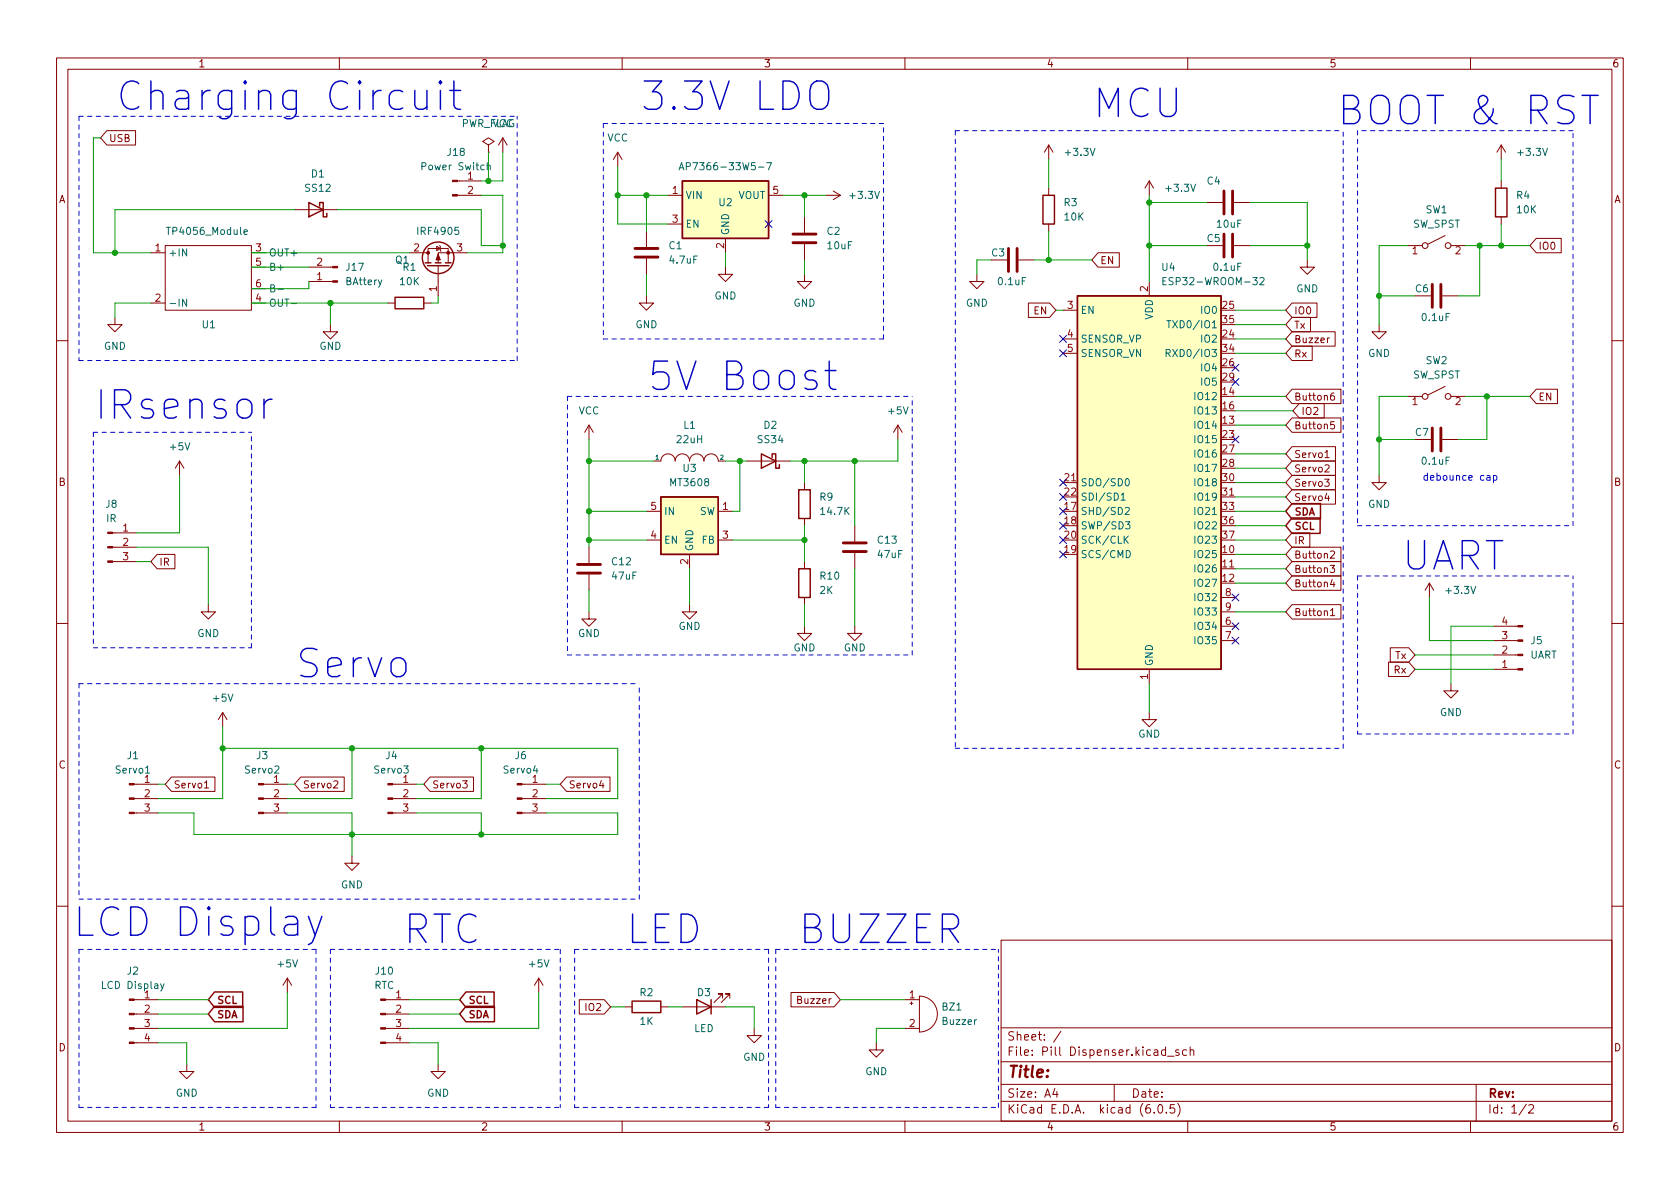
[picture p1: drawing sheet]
<svg xmlns="http://www.w3.org/2000/svg" width="297mm" height="210mm" viewBox="0 0 297 210" stroke-linecap="round" stroke-linejoin="round" font-family="sans-serif">
<g fill="none" stroke="#840000" stroke-width=".18">
<path d="M10 10.2h277v190.1h-277zM12 12.2h273v186.1h-273zM60 10.2v2M110 10.2v2M160 10.2v2M210 10.2v2M260 10.2v2M18.9 23.1h5.1v2.5h-5.1l-1.1-1.2zM52.1 37.1h7.6M80.9 34.5h4.2M80.9 32h4.2M86.4 25.6l1-.6-1-.6-1.1 .6 1.1 .6v1.3"/>
<path d="M86.4 26.9h.1M88.9 24.4l-.8 1.2M88.9 24.4v2.5M88.9 24.4l.8 1.2M109.2 26.9l-.7 1.3M109.2 26.9v2.6M109.2 26.9l.8 1.3M118.1 34.5h2.5M118.1 39.6h2.5M135.9 34.5h2.5M142.2 38.3v2.8M146 34.5h2.6"/>
<path d="M147.3 33.8l1.3 .7M148.6 34.5l-1.3 .8M185.4 25.6l-.7 1.3M185.4 25.6v2.6M185.4 33.3v1.2M185.4 39.6v1.3M185.4 25.6l.8 1.3M203.2 32l-.8 1.3M203.2 32v2.5M203.2 32l.8 1.3M213.4 35.8h2.8M218.2 35.8h2.8"/>
<path d="M265.4 25.6v2.6M265.4 32v1.3M265.4 38.3v1.3M265.4 25.6l-.7 1.3M265.4 25.6l.8 1.3M20.3 56.1v1.3h1.3l-1.3 1.3-1.3-1.3h1.3M26.7 44.7h2.5M26.7 53.6h2.5M29.2 43.4h15.2v11.5h-15.2zM44.4 44.7h2.6M44.4 53.6h2.6M44.4 47.2h2.6"/>
<path d="M44.4 51h2.6M54.6 47.2h4.2M54.6 49.8h4.2M58.4 57.4v1.3h1.3l-1.3 1.2-1.3-1.2h1.3M68.6 53.6h1.2M72.4 44.7h3.3M74.9 53.6h1.3M75.7 46.5v-2.6h3.5v2.6M77.2 43.6l.7 .3-.7 .4zM77.5 47v5.3M77.7 43.4l.2 .2v.7l.1 .1M82.5 44.7h-5v1.8"/>
<path d="M114.3 52.3v1.3h1.3l-1.3 1.3-1.3-1.3h1.3M114.3 40.9v2.8M114.3 45.7v2.8M128.3 47.2v1.3h1.2l-1.2 1.3-1.3-1.3h1.3M128.3 42.2v2.5M142.2 48.5v1.3h1.3l-1.3 1.2-1.2-1.2h1.2M142.2 43.2v2.8M172.7 48.5v1.3h1.3l-1.3 1.2-1.3-1.2h1.3M180.1 46h2.8M181.8 53.6h3.8l1.1 1.3-1.1 1.2h-3.8zM188 54.9h2.5M188 59.9h2.5"/>
<path d="M194.2 44.7h3.7v2.5h-3.7l-1.2-1.2zM203.2 49.8v2.5M218.2 43.4h2.8M228.4 58.7h7.7v2.5h-7.7l-1.1-1.3zM228.4 53.6h4.5v2.5h-4.5l-1.1-1.2zM228.4 56.1h3.3v2.6h-3.3l-1.1-1.3zM231.1 46v1.2h1.3l-1.3 1.3-1.2-1.3h1.2M235.1 59.8l-.4 .2M243.8 57.4v1.3h1.3l-1.3 1.2-1.2-1.2h1.2M248.9 43.4h2.6M255 52.3h2.8M255.5 41.7l-3 1.5"/>
<path d="M256.5 43.4h2.6M271.6 42.2h4.4v2.5h-4.4l-1.1-1.3zM10 60.2h2M104.1 75.2l-.7 1.2M104.1 75.2v2.5M104.1 75.2l.8 1.2M158.7 75.2l-.7 1.2M158.7 75.2v2.5M158.7 75.2l.8 1.2M188 62.5h2.5M228.4 68.8h8.7v2.6h-8.7l-1.1-1.3zM228.4 73.9h8.7v2.5h-8.7l-1.1-1.2z"/>
<path d="M228.4 79h7.7v2.5h-7.7l-1.1-1.2zM228.4 61.2h3.6v2.5h-3.6l-1.1-1.2zM229.7 71.4h4.4v2.5h-4.4l-1.1-1.3zM235.9 69.5l-.4 .1a.86 .86 0 0 0 0 1.2l.4-.2 .1-.4-.3-.2h-.2l-.3 .2M235.9 74.6h-.6l-.1 .6 .2-.1h.5l.1 .2-.1 .4-.2 .1-.5-.1M248.9 70.1h2.6M255 77.7h2.8M255.5 68.3l-3 1.5M256.5 70.1h2.6M271.6 68.8h3.8v2.6h-3.8l-1.1-1.3zM285 60.2h2M19.9 99.3h4.2"/>
<path d="M19.9 96.8h4.2M19.9 94.2h4.2M27.8 98h3.1v2.6h-3.1l-1.1-1.3zM31.7 81.5l-.7 1.3M31.7 81.5v2.6M31.7 81.5l.8 1.3M104.1 96.8v2.8M114.3 90.4h2.5M114.3 95.5h2.5M115.6 81.5h1.2a1.27 1.27 0 0 1 1.3-1.2 1.27 1.27 0 0 1 1.3 1.2 1.27 1.27 0 0 1 1.2-1.2 1.27 1.27 0 0 1 1.3 1.2 1.27 1.27 0 0 1 1.3-1.2 1.27 1.27 0 0 1 1.3 1.2 1.27 1.27 0 0 1 1.2-1.2 1.27 1.27 0 0 1 1.3 1.2h1.3M121.9 98v2.6M127 90.4h2.5"/>
<path d="M127 95.5h2.5M132.1 81.5h7.6M142.2 85.3v1.3M142.2 91.7v1.3M142.2 99.3v1.3M151.1 93v2.8M151.1 97.8v2.8M188 85.3h2.5M215.9 87.9h2.5M228.4 99.3h8.7v2.5h-8.7l-1.1-1.2zM228.4 96.8h8.7v2.5h-8.7l-1.1-1.3zM228.4 94.2h3.2v2.6h-3.2l-1.1-1.3z"/>
<path d="M228.4 86.6h7.7v2.5h-7.7l-1.1-1.2zM228.4 84.1h7.7v2.5h-7.7l-1.1-1.3zM228.4 81.5h7.7v2.6h-7.7l-1.1-1.3zM234.2 84.7h.8l-.4 .5 .3 .1v.6l-.1 .1-.6-.1M234.3 82.3l.5-.1 .2 .4-.8 .9h.8M234.3 80l.3-.3v1.2M234.3 80.9h.7M234.6 87.2l-.3 .9h.8M235.2 100h.8l-.5 .5 .4 .1v.5l-.2 .1-.5-.1M235.2 97.6l.5-.2 .3 .4-.8 .9h.8M243.8 84.1v1.2h1.3l-1.3 1.3-1.2-1.3h1.2M10 110.2h2"/>
<path d="M36.8 106.9v1.3h1.3l-1.3 1.3-1.2-1.3h1.2M104.1 108.2v1.3h1.3l-1.3 1.2-1.2-1.2h1.2M104.1 101.6v2.8M121.9 106.9v1.3h1.3l-1.3 1.3-1.3-1.3h1.3M142.2 110.7v1.3h1.3l-1.3 1.3-1.2-1.3h1.2M142.2 105.7v1.2M151.1 110.7v1.3h1.3l-1.3 1.3-1.2-1.3h1.2M203.2 118.4v2.5M215.9 100.6h2.5M215.9 110.7h2.5M215.9 113.3h2.5M215.9 105.7h2.5"/>
<path d="M215.9 108.2h2.5M228.4 101.8h8.7v2.6h-8.7l-1.1-1.3zM228.4 106.9h8.7v2.6h-8.7l-1.1-1.3zM235.2 108l.4-.4v1.3M235.2 108.9h.8M235.5 102.5l-.3 .9h.8M235.9 102.9v.9M245.5 117.1h3.6l1.1 1.3-1.1 1.2h-3.6zM245.8 114.5h3.3l1.1 1.3-1.1 1.3h-3.3zM252.7 103.1l-.7 1.3M252.7 103.1v2.6M252.7 103.1l.8 1.3"/>
<path d="M264.2 110.7h4.2M264.2 113.3h4.2M264.2 115.8h4.2M264.2 118.4h4.2M285 110.2h2M23.7 138.7h4.2M30.3 137.4h7.7v2.5h-7.7l-1.1-1.2zM36.2 138.4l.3-.3v1.2M36.2 139.3h.7M39.4 126l-.8 1.2M39.4 126v2.5M39.4 126l.7 1.2"/>
<path d="M46.6 138.7h4.2M53.2 137.4h7.7v2.5h-7.7l-1.1-1.2zM59 138.2l.5-.1 .2 .3-.7 .9h.7M69.4 138.7h4.3M76 137.4h7.7v2.5h-7.7l-1.1-1.2zM81.8 138.1h.8l-.4 .5 .3 .1v.5l-.1 .1-.6-.1M92.3 138.7h4.2M100.2 137.4h7.7v2.5h-7.7l-1.1-1.2zM106.3 138l-.3 .9h.8M203.2 126v1.2h1.3l-1.3 1.3-1.3-1.3h1.3M256.5 120.9v1.3h1.3l-1.3 1.2-1.2-1.2h1.2M23.7 143.8h4.2"/>
<path d="M23.7 141.2h4.2M46.6 143.8h4.2M46.6 141.2h4.2M62.2 151.4v1.2h1.3l-1.3 1.3-1.2-1.3h1.2M69.4 143.8h4.3M69.4 141.2h4.3M92.3 143.8h4.2M92.3 141.2h4.2M10 160.2h2M23.7 179.3h4.2M23.7 176.8h4.2M50.8 173l-.8 1.2"/>
<path d="M50.8 173v2.5M50.8 173l.8 1.2M68.2 179.3h4.2M68.2 176.8h4.2M95.2 173l-.7 1.2M95.2 173v2.5M95.2 173l.8 1.2M102.4 176.8h4.4l1.1 1.2-1.1 1.3h-4.4zM110.5 178h1.3M116.8 178h1.3M120.6 178h7.7M127.8 176.5v-.7h-.8h.8l-1.6 1.5"/>
<path d="M129 176.5v-.7h-.7h.7l-1.5 1.5M139.9 175.5h7.6l1.1 1.3-1.1 1.2h-7.6zM160 176.8h2.6M160.9 177.4h.5M161.2 177.2v.5M162.6 176.1a3.2 3.2 0 0 1 3.1 3.2 3.2 3.2 0 0 1-3.1 3.2zM177 166.3h108v32h-108zM285 160.2h2M23.7 184.4h4.2M23.7 181.9h4.2M33 188.2v1.3h1.3l-1.3 1.2-1.3-1.2h1.3M60 198.3v2"/>
<path d="M68.2 184.4h4.2M68.2 181.9h4.2M77.5 188.2v1.3h1.2l-1.2 1.2-1.3-1.2h1.3M110 198.3v2M133.3 181.9v1.2h1.3l-1.3 1.3-1.2-1.3h1.2M154.9 184.4v1.3h1.3l-1.3 1.2-1.2-1.2h1.2M160 198.3v2M160 181.9h2.6M177 194.8h108M177 191.8h108M177 187.8h108M177 181.8h108"/>
<path d="M186.5 192.5l-.4 1h1M186.9 193v1M187.6 182.4l-1.3 1.9M197 191.8v3M204.1 196.7v.1M204.9 195.4l.2-.1a.81 .81 0 0 1 .6 .7 .81 .81 0 0 1-.3 .8h-.2a.81 .81 0 0 1-.6-.6 .81 .81 0 0 1 .3-.8zM206.1 185.7l-.5-.1-.2 .3v.4l.1 .3h.6M206.1 185.1v1.5M206.2 196.7v.1M206.4 186.8h1.2M207.6 195.3h-.7v.7l.2-.1 .5 .1 .1 .2-.1 .5-.2 .1-.5-.1M208.2 195.1a1.72 1.72 0 0 1 0 2.3"/>
<path d="M208.4 185.7l-.3-.1-.2 .2v.3l.5 .1v.4h-.5M209.8 185.7l-.4-.1-.3 .3v.4l.1 .3h.6M210 198.3v2M210.4 185.8l.2-.2 .4 .1 .1 .9M210.4 185.1v1.5M260 198.3v2M261 191.8v6.5M269.9 195.3l-1.3 1.9M270.3 195.5l.6-.2 .2 .2 .1 .3-1 1h1"/>
<circle cx="252" cy="43.4" r=".51"/>
<circle cx="256" cy="43.4" r=".51"/>
<circle cx="252" cy="70.1" r=".51"/>
<circle cx="256" cy="70.1" r=".51"/>
</g>
<g fill="none" stroke="#840000" stroke-width=".25">
<path d="M54.6 35.8l2.5 1.3-2.5 1.2zM56.5 36.4v-.6h.6v2.5h.7v-.6M120.6 32h15.3v10.2h-15.3zM184.4 34.5h2v5.1h-2zM264.4 33.3h2v5h-2zM69.8 52.6h5.1v2h-5.1zM75.2 46.5h1M75.6 47h3.8M77 46.5h1M78.7 46.5h1.1M190.5 52.3h25.4v66.1h-25.4zM116.8 87.9h10.2v10.1h-10.2z"/>
<path d="M134.6 80.3l2.6 1.2-2.6 1.3zM136.5 80.9v-.6h.7v2.5h.6v-.6M141.2 86.6h2.1v5.1h-2.1zM228.4 89.1h5.1v2.7h-5.1l-1.1-1.4zM228.4 91.6h5v2.7h-5l-1.1-1.3zM141.2 100.6h2.1v5.1h-2.1zM37.9 178h5.1v2.7h-5.1l-1.1-1.4zM37.9 175.4h5v2.7h-5l-1.1-1.3zM82.4 175.4h5v2.7h-5l-1.1-1.3zM82.4 178h5v2.7h-5l-1.1-1.4zM111.8 177h5v2.1h-5zM123.2 176.8l2.5 1.2-2.5 1.3z"/>
<path d="M125.7 176.8v2.5"/>
<circle cx="77.5" cy="45.6" r="2.79"/>
</g>
<g fill="none" stroke="#840000" stroke-width=".51">
<path d="M216.4 33.8v4M217.9 33.8v4M112.3 45.5h4M112.3 43.9h4M140.2 42.9h4.1M140.2 41.4h4.1M178.3 43.9v4.1M179.8 43.9v4.1M216.4 41.4v4.1M217.9 41.4v4.1M253.2 50.3v4.1M254.8 50.3v4.1"/>
<path d="M253.2 75.7v4.1M254.8 75.7v4.1M102.1 99.8h4.1M149.1 97.5h4.1M149.1 96h4.1M102.1 101.3h4.1"/>
</g>
<g fill="none" stroke="#006464" stroke-width=".18">
<path d="M86.1 29.3l.2-.1h.3l.1 .8M86.1 28.8v1.2M120.1 30l.4-1.2 .4 1.2M120.2 29.7h.6M135.6 28.8h.8l-.5 1.2M33 52.9v1.3l-.7-1.3v1.3M43.1 41l.6-.1v-.2l-.4-.1-.2 .2 .1 .6h.5M47.9 51l.5-.1 .1-.2v-.2l-.6-.1v1.2h.5l.1-.1 .1-.3-.3-.2M49.1 51.1h1M51.5 53.7h1M205.6 49.7h.4M206.2 49.1h-.6v1.3h.6"/>
<path d="M206.3 56.7h.7M206.7 56.7v1.3M222.8 49.2l.5-.1 .2 .3-.8 1h.8M206.2 62.4h.6l.1-.2-.1-.3-.6-.1v1.3M206.5 62.4l.4 .7M198.2 87.5l.4-.3v1.3M198.2 88.5h.7M198.9 89.8l.5-.1 .3 .4-.8 .9h.8M198.9 95.3l.6 .8M199 92.3h.8l-.4 .4 .3 .2v.5l-.1 .1-.6-.1M199.1 84.8l.1-.2a.68 .68 0 0 1 .5 .7 .68 .68 0 0 1-.5 .6l-.1-.1-.2-.4zM199.1 97.3a.64 .64 0 0 1 .8 .7 .64 .64 0 0 1-.8 .6z"/>
<path d="M199.5 94.8l-.7 .7M29 174l-.4 1.1-.2 .1"/>
</g>
<g fill="#840000" stroke="#840000" stroke-width=".18">
<path d="M58.8 47.1h.9v.3h-.9z"/>
<path d="M58.8 49.7h.9v.2h-.9z"/>
<path d="M80 34.4h.9v.3h-.9z"/>
<path d="M80 31.9h.9v.2h-.9z"/>
<path d="M77.5 45l.4 1h-.8z"/>
<path d="M19 99.2h.9v.2h-.9z"/>
<path d="M19 96.6h.9v.3h-.9z"/>
<path d="M19 94.1h.9v.3h-.9z"/>
<path d="M22.9 184.3h.8v.2h-.8z"/>
<path d="M22.9 181.7h.8v.3h-.8z"/>
<path d="M22.9 179.2h.8v.2h-.8z"/>
<path d="M22.9 176.7h.8v.2h-.8z"/>
<path d="M67.3 184.3h.9v.2h-.9z"/>
<path d="M67.3 181.7h.9v.3h-.9z"/>
<path d="M67.3 179.2h.9v.2h-.9z"/>
<path d="M67.3 176.7h.9v.2h-.9z"/>
<path d="M68.6 143.6h.8v.3h-.8z"/>
<path d="M68.6 141.1h.8v.2h-.8z"/>
<path d="M68.6 138.6h.8v.2h-.8z"/>
<path d="M45.7 143.6h.9v.3h-.9z"/>
<path d="M45.7 141.1h.9v.2h-.9z"/>
<path d="M45.7 138.6h.9v.2h-.9z"/>
<path d="M22.9 143.6h.8v.3h-.8z"/>
<path d="M22.9 141.1h.8v.2h-.8z"/>
<path d="M22.9 138.6h.8v.2h-.8z"/>
<path d="M268.4 110.6h.8v.3h-.8z"/>
<path d="M268.4 113.2h.8v.2h-.8z"/>
<path d="M268.4 115.7h.8v.2h-.8z"/>
<path d="M268.4 118.2h.8v.3h-.8z"/>
<path d="M91.4 143.6h.9v.3h-.9z"/>
<path d="M91.4 141.1h.9v.2h-.9z"/>
<path d="M91.4 138.6h.9v.2h-.9z"/>
<circle cx="79.2" cy="44.7" r=".25"/>
<circle cx="75.7" cy="44.7" r=".25"/>
</g>
<g fill="#ffffc2" stroke="#ffffc2" stroke-width=".18">
<path d="M120.6 32h15.3v10.2h-15.3z"/>
<path d="M190.5 52.3h25.4v66.1h-25.4z"/>
<path d="M116.8 87.9h10.2v10.1h-10.2z"/>
</g>
<path d="M77.9 14.3l-.3 .3 .3 .2 .2-.2-.2-.3v.5M77.9 16v3.3M79.5 16h1.9M80.2 14.3v4.3l.3 .5 .5 .2h.4M143.4 15a1.68 1.68 0 0 1 1.9-.7 1.68 1.68 0 0 1 1.2 1.7v1.7a1.67 1.67 0 0 1-1.6 1.7 1.67 1.67 0 0 1-1.7-1.7v-1.7zM279.7 16.9h2.9M145.9 65.5h1.9M146.6 63.9v4.2l.2 .5 .5 .3h.5M56.9 162l-1.7 4.6-.7 .4" fill="none" stroke="#0000c2" stroke-width=".25"/>
<path d="M262.9 84.1h.5v.8M263.4 84.4h-.4l-.2 .2 .2 .3h.4M264.1 84.1h.3l.3 .2-.2 .6h-.4M264.1 84.1v1.3" fill="none" stroke="#0000c2" stroke-width=".18"/>
<g fill="none" stroke="#0000c2" stroke-width=".18" stroke-dasharray=".8 .8">
<path d="M14 20.6v43.1M14 20.6h77.4M106.7 21.8h49.5M106.7 21.8v38.1M168.9 23.1h68.6M168.9 23.1v109.2M240 23.1v69.9M278.1 23.1h-38.1M106.7 59.9h49.5M156.2 59.9v-38.1M14 63.7h77.4M16.5 76.4h27.9"/>
<path d="M16.5 76.4v38.1M91.4 63.7v-43.1M100.3 70.1v45.7M100.3 70.1h61M240 93h38.1M278.1 93v-69.9M16.5 114.5h27.9M44.4 114.5v-38.1M100.3 115.8h61M161.3 115.8v-45.7M240 101.8h38.1M240 101.8v28"/>
<path d="M14 120.9v38.1M14 120.9h99M168.9 132.3h68.6M237.5 132.3v-109.2M240 129.8h38.1M278.1 129.8v-28M14 159h99M113 159v-38.1M14 167.9v27.9M14 167.9h41.9M55.9 167.9v27.9M58.4 167.9v27.9"/>
<path d="M58.4 167.9h40.7M99.1 167.9v27.9M101.6 167.9h34.3M101.6 167.9v27.9M135.9 167.9v27.9M137.2 167.9h39.3M137.2 167.9v27.9M14 195.8h41.9M58.4 195.8h40.7M135.9 195.8h-34.3M137.2 195.8h39.3M176.5 195.8v-27.9"/>
</g>
<g fill="none" stroke="#009600" stroke-width=".18">
<path d="M17.8 24.4h-1.3v20.3h10.2M52.1 37.1h-31.8v7.6M59.7 37.1h25.4v6.3h3.8M85.1 34.5h3.8v10.2h-6.4M86.4 26.9v5.1M88.9 26.9v5.1h-3.8M109.2 34.5h8.9M109.2 29.5v10.1h8.9M114.3 34.5v6.4M138.4 34.5h7.6M142.2 34.5v3.8M185.4 28.2v5.1"/>
<path d="M203.2 34.5v15.3M203.2 35.8h10.2M221 35.8h10.1v10.2M265.4 28.2v3.8M265.4 39.6v3.8M26.7 53.6h-6.4v2.5M44.4 53.6h24.2M44.4 44.7h28M44.4 47.2h10.2M54.6 49.8v1.2h-10.2M58.4 53.6v3.8M77.5 52.3v1.3h-1.3"/>
<path d="M114.3 48.5v3.8M128.3 44.7v2.5M142.2 46v2.5M175.3 46h-2.6v2.5M182.9 46h10.1M185.4 40.9v5.1M186.7 54.9h1.3M203.2 43.4h10.2M218.4 54.9h8.9M218.4 57.4h8.9M218.4 59.9h8.9M221 43.4h10.1"/>
<path d="M243.8 52.3h6.4M248.9 43.4h-5.1v14M259.1 43.4h11.4M261.6 43.4v8.9h-3.8M104.1 77.7v19.1M158.7 77.7v3.8h-19M218.4 70.1h8.9M218.4 72.6h10.2M218.4 75.2h8.9M218.4 62.5h8.9M243.8 77.7h6.4M248.9 70.1h-5.1v14"/>
<path d="M259.1 70.1h11.4M262.9 70.1v7.6h-5.1M24.1 96.8h12.7v10.1M24.1 99.3h2.6M31.7 84.1v10.1h-7.6M104.1 90.4h10.2M104.1 95.5h10.2M104.1 81.5h11.5M128.3 81.5h3.8M129.5 95.5h12.7M130.8 81.5v8.9h-1.3M142.2 81.5v3.8"/>
<path d="M142.2 93v6.3M151.1 81.5v11.5M218.4 90.4h8.9M218.4 95.5h8.9M218.4 82.8h8.9M218.4 80.3h8.9M218.4 85.3h8.9M218.4 93h8.9M218.4 87.9h8.9M218.4 98h8.9M104.1 104.4v3.8M121.9 100.6v6.3"/>
<path d="M142.2 106.9v3.8M151.1 100.6v10.1M218.4 100.6h8.9M218.4 108.2h8.9M218.4 103.1h8.9M250.2 115.8h14M250.2 118.4h14M252.7 105.7v7.6h11.5M264.2 110.7h-7.7v10.2M27.9 138.7h1.3M39.4 132.3h69.8v8.9h-12.7M39.4 128.5v12.7h-11.5"/>
<path d="M50.8 138.7h1.3M62.2 132.3v8.9h-11.4M73.7 138.7h1.2M85.1 132.3v8.9h-11.4M96.5 138.7h2.6M203.2 120.9v5.1M27.9 143.8h6.4v3.8h74.9v-3.8h-12.7M50.8 143.8h11.4v7.6M73.7 143.8h11.4v3.8M27.9 176.8h8.9M27.9 179.3h8.9M50.8 175.5v6.4h-22.9"/>
<path d="M72.4 176.8h8.9M72.4 179.3h8.9M95.2 175.5v6.4h-22.8M107.9 178h2.6M118.1 178h2.5M128.3 178h5v3.9M148.6 176.8h11.4M27.9 184.4h5.1v3.8M72.4 184.4h5.1v3.8M160 181.9h-5.1v2.5"/>
</g>
<g fill="none" stroke="#000084" stroke-width=".18">
<path d="M135.3 39l1.2 1.2M136.5 39l-1.2 1.2M187.4 59.3l1.2 1.2M188.6 59.3l-1.2 1.2M187.4 61.9l1.2 1.2M188.6 61.9l-1.2 1.2M217.8 77.1l1.2 1.2M217.8 66.9l1.2 1.3M217.8 64.4l1.2 1.2M219 77.1l-1.2 1.2M219 66.9l-1.2 1.3M219 64.4l-1.2 1.2"/>
<path d="M187.4 87.3l1.2 1.2M187.4 84.7l1.2 1.2M187.4 94.9l1.2 1.2M187.4 97.4l1.2 1.2M187.4 89.8l1.2 1.2M187.4 92.3l1.2 1.3M188.6 87.3l-1.2 1.2M188.6 84.7l-1.2 1.2M188.6 94.9l-1.2 1.2M188.6 97.4l-1.2 1.2M188.6 89.8l-1.2 1.2M188.6 92.3l-1.2 1.3"/>
<path d="M217.8 112.7l1.2 1.2M217.8 110.1l1.2 1.2M217.8 105l1.2 1.3M219 112.7l-1.2 1.2M219 110.1l-1.2 1.2M219 105l-1.2 1.3"/>
</g>
<g fill="#009600" stroke="#009600" stroke-width=".18">
<circle cx="231.1" cy="43.4" r=".46"/>
<circle cx="185.4" cy="46" r=".46"/>
<circle cx="203.2" cy="35.8" r=".46"/>
<circle cx="203.2" cy="43.4" r=".46"/>
<circle cx="261.6" cy="43.4" r=".46"/>
<circle cx="265.4" cy="43.4" r=".46"/>
<circle cx="243.8" cy="52.3" r=".46"/>
<circle cx="104.1" cy="90.4" r=".46"/>
<circle cx="142.2" cy="95.5" r=".46"/>
<circle cx="104.1" cy="81.5" r=".46"/>
<circle cx="243.8" cy="77.7" r=".46"/>
<circle cx="262.9" cy="70.1" r=".46"/>
<circle cx="130.8" cy="81.5" r=".46"/>
<circle cx="142.2" cy="81.5" r=".46"/>
<circle cx="114.3" cy="34.5" r=".46"/>
<circle cx="88.9" cy="43.4" r=".46"/>
<circle cx="109.2" cy="34.5" r=".46"/>
<circle cx="151.1" cy="81.5" r=".46"/>
<circle cx="142.2" cy="34.5" r=".46"/>
<circle cx="62.2" cy="132.3" r=".46"/>
<circle cx="39.4" cy="132.3" r=".46"/>
<circle cx="58.4" cy="53.6" r=".46"/>
<circle cx="20.3" cy="44.7" r=".46"/>
<circle cx="85.1" cy="132.3" r=".46"/>
<circle cx="104.1" cy="95.5" r=".46"/>
<circle cx="85.1" cy="147.6" r=".46"/>
<circle cx="86.4" cy="32" r=".46"/>
<circle cx="62.2" cy="147.6" r=".46"/>
</g>
<g font-size="7" fill="#0000c2">
<text x="20.3" y="19.6">Charging Circuit</text>
<text x="113" y="19.6">3.3V LDO</text>
<text x="193" y="20.8">MCU</text>
<text x="236.2" y="22.1">BOOT &amp; RST</text>
<text x="114.3" y="69.1">5V Boost</text>
<text x="16.5" y="74.2">IRsensor</text>
<text x="247.6" y="100.8">UART</text>
<text x="52.1" y="119.9">Servo</text>
<text x="12.7" y="165.6">LCD Display</text>
<text x="71.1" y="166.9">RTC</text>
<text x="110.5" y="166.9">LED</text>
<text x="141" y="166.9">BUZZER</text>
</g>
<text font-size="2.8" fill="#840000" x="178" y="190.6">Title:</text>
<g font-size="2.1" fill="#840000">
<text x="178" y="184">Sheet: /</text>
<text x="178" y="186.7">File: Pill Dispenser.kicad_sch</text>
<text x="178" y="196.9">KiCad E.D.A. kicad (6.0.5)</text>
<text x="178" y="194.1">Size: A4</text>
<text x="200" y="194.1">Date:</text>
<text x="263" y="194.1">Rev:</text>
<text x="263" y="196.9">Id: 1/2</text>
</g>
<g font-size="1.8" fill="#840000">
<text x="35" y="11.9">1</text>
<text x="85" y="11.9">2</text>
<text x="135" y="11.9">3</text>
<text x="185" y="11.9">4</text>
<text x="235" y="11.9">5</text>
<text x="285" y="11.9">6</text>
<text x="19.2" y="25.1">USB</text>
<text x="10.3" y="35.9">A</text>
<text x="285.3" y="35.9">A</text>
<text x="194.5" y="46.7">EN</text>
<text x="271.9" y="44.2">IO0</text>
<text x="182.8" y="55.6">EN</text>
<text x="228.8" y="55.6">IO0</text>
<text x="228.8" y="58.1">Tx</text>
<text x="228.8" y="60.7">Buzzer</text>
<text x="228.8" y="63.2">Rx</text>
<text x="228.8" y="70.8">Button6</text>
<text x="271.9" y="70.8">EN</text>
<text x="228.8" y="75.9">Button5</text>
<text x="230" y="73.4">IO2</text>
<text x="228.8" y="83.5">Servo2</text>
<text x="228.8" y="81">Servo1</text>
<text x="10.3" y="85.9">B</text>
<text x="228.8" y="88.6">Servo4</text>
<text x="228.8" y="86.1">Servo3</text>
<text x="285.3" y="85.9">B</text>
<text x="228.8" y="91.1">SDA</text>
<text x="228.8" y="93.7">SCL</text>
<text x="28.1" y="100">IR</text>
<text x="228.8" y="101.3">Button3</text>
<text x="228.8" y="98.8">Button2</text>
<text x="228.8" y="96.2">IR</text>
<text x="228.8" y="103.8">Button4</text>
<text x="228.8" y="108.9">Button1</text>
<text x="246.5" y="119.1">Rx</text>
<text x="246.7" y="116.5">Tx</text>
<text x="10.3" y="135.9">C</text>
<text x="285.3" y="135.9">C</text>
<text x="30.6" y="139.4">Servo1</text>
<text x="53.5" y="139.4">Servo2</text>
<text x="76.4" y="139.4">Servo3</text>
<text x="100.5" y="139.4">Servo4</text>
<text x="38.3" y="177.5">SCL</text>
<text x="82.7" y="177.5">SCL</text>
<text x="103.7" y="178.8">IO2</text>
<text x="141.4" y="177.5">Buzzer</text>
<text x="10.3" y="185.9">D</text>
<text x="38.3" y="180">SDA</text>
<text x="82.7" y="180">SDA</text>
<text x="285.3" y="185.9">D</text>
<text x="35" y="199.9">1</text>
<text x="85" y="199.9">2</text>
<text x="135" y="199.9">3</text>
<text x="185" y="199.9">4</text>
<text x="235" y="199.9">5</text>
<text x="285" y="199.9">6</text>
</g>
<g font-size="1.8" fill="#006464">
<text x="81.4" y="22.5">PWR_FLAG</text>
<text x="87" y="22.5">VCC</text>
<text x="79.2" y="27.6">J18</text>
<text x="107.4" y="25">VCC</text>
<text x="188.5" y="27.6">+3.3V</text>
<text x="268.6" y="27.6">+3.3V</text>
<text x="54" y="33.9">SS12</text>
<text x="55.1" y="31.4">D1</text>
<text x="74.9" y="30.1">Power Switch</text>
<text x="121.2" y="35.2">VIN</text>
<text x="121.7" y="30.1">AP7366-33W5-7</text>
<text x="130.5" y="35.2">VOUT</text>
<text x="150.4" y="35.2">+3.3V</text>
<text x="206.3" y="33.9">+3.3V</text>
<text x="213.5" y="32.6">C4</text>
<text x="268.2" y="35.2">R4</text>
<text x="30" y="41.5">TP4056_Module</text>
<text x="74.1" y="41.5">IRF4905</text>
<text x="121.2" y="40.3">EN</text>
<text x="127.1" y="36.4">U2</text>
<text x="128.9" y="41.7" transform="rotate(-90 128.9 41.7)">GND</text>
<text x="146.2" y="41.5">C2</text>
<text x="188.1" y="36.4">R3</text>
<text x="188.3" y="39">10K</text>
<text x="215.2" y="40.3">10uF</text>
<text x="249.8" y="40.3">SW_SPST</text>
<text x="252.1" y="37.7">SW1</text>
<text x="268.3" y="37.7">10K</text>
<text x="29.7" y="45.3">+IN</text>
<text x="47.5" y="45.3">OUT+</text>
<text x="47.5" y="47.9">B+</text>
<text x="61.3" y="47.9">J17</text>
<text x="69.9" y="46.6">Q1</text>
<text x="71.3" y="47.9">R1</text>
<text x="118.3" y="44.1">C1</text>
<text x="118.5" y="46.6">4.7uF</text>
<text x="146.4" y="44.1">10uF</text>
<text x="175.4" y="45.3">C3</text>
<text x="205.4" y="47.9">U4</text>
<text x="213.5" y="42.8">C5</text>
<text x="214.7" y="47.9">0.1uF</text>
<text x="61.2" y="50.4">BAttery</text>
<text x="70.8" y="50.4">10K</text>
<text x="126.3" y="53">GND</text>
<text x="176.6" y="50.4">0.1uF</text>
<text x="206.6" y="50.4">ESP32-WROOM-32</text>
<text x="229.2" y="51.7">GND</text>
<text x="250.3" y="51.7">C6</text>
<text x="29.7" y="54.2">-IN</text>
<text x="35.8" y="58">U1</text>
<text x="47.5" y="54.2">OUT-</text>
<text x="112.3" y="58">GND</text>
<text x="140.3" y="54.2">GND</text>
<text x="170.8" y="54.2">GND</text>
<text x="191" y="55.5">EN</text>
<text x="203.8" y="56.6" transform="rotate(-90 203.8 56.6)">VDD</text>
<text x="207.5" y="58">TXD0/IO1</text>
<text x="212.5" y="55.5">IO0</text>
<text x="251.5" y="56.8">0.1uF</text>
<text x="18.4" y="61.8">GND</text>
<text x="56.5" y="61.8">GND</text>
<text x="191" y="60.6">SENSOR_VP</text>
<text x="191" y="63.1">SENSOR_VN</text>
<text x="207.3" y="63.1">RXD0/IO3</text>
<text x="212.5" y="60.6">IO2</text>
<text x="212.5" y="65.7">IO4</text>
<text x="241.9" y="63.1">GND</text>
<text x="252.1" y="64.4">SW2</text>
<text x="211.6" y="70.7">IO12</text>
<text x="212.5" y="68.2">IO5</text>
<text x="249.8" y="66.9">SW_SPST</text>
<text x="102.3" y="73.3">VCC</text>
<text x="120.9" y="75.8">L1</text>
<text x="135.1" y="75.8">D2</text>
<text x="157.2" y="73.3">+5V</text>
<text x="211.6" y="75.8">IO14</text>
<text x="211.6" y="73.3">IO13</text>
<text x="250.3" y="77.1">C7</text>
<text x="30.2" y="79.6">+5V</text>
<text x="119.8" y="78.4">22uH</text>
<text x="120.8" y="83.4">U3</text>
<text x="134" y="78.4">SS34</text>
<text x="211.6" y="78.4">IO15</text>
<text x="211.6" y="80.9">IO16</text>
<text x="211.6" y="83.4">IO17</text>
<text x="251.5" y="82.2">0.1uF</text>
<text x="18.7" y="89.8">J8</text>
<text x="118.7" y="86">MT3608</text>
<text x="145" y="88.5">R9</text>
<text x="191" y="86">SDO/SD0</text>
<text x="191" y="88.5">SDI/SD1</text>
<text x="211.6" y="86">IO18</text>
<text x="211.6" y="88.5">IO19</text>
<text x="241.9" y="89.8">GND</text>
<text x="18.8" y="92.3">IR</text>
<text x="117.3" y="91.1">IN</text>
<text x="123.6" y="91.1">SW</text>
<text x="145.3" y="91.1">14.7K</text>
<text x="191" y="91.1">SHD/SD2</text>
<text x="191" y="93.6">SWP/SD3</text>
<text x="211.6" y="91.1">IO21</text>
<text x="211.6" y="93.6">IO22</text>
<text x="108.3" y="99.9">C12</text>
<text x="117.3" y="96.1">EN</text>
<text x="122.6" y="97.5" transform="rotate(-90 122.6 97.5)">GND</text>
<text x="124.1" y="96.1">FB</text>
<text x="155.2" y="96.1">C13</text>
<text x="155.3" y="98.7">47uF</text>
<text x="191" y="98.7">SCS/CMD</text>
<text x="191" y="96.1">SCK/CLK</text>
<text x="211.6" y="98.7">IO25</text>
<text x="211.6" y="101.2">IO26</text>
<text x="211.6" y="96.1">IO23</text>
<text x="108.3" y="102.5">47uF</text>
<text x="145" y="105">2K</text>
<text x="145.1" y="102.5">R10</text>
<text x="211.6" y="103.8">IO27</text>
<text x="211.6" y="106.3">IO32</text>
<text x="255.9" y="105">+3.3V</text>
<text x="34.9" y="112.6">GND</text>
<text x="102.2" y="112.6">GND</text>
<text x="120" y="111.4">GND</text>
<text x="211.6" y="111.4">IO34</text>
<text x="211.6" y="113.9">IO35</text>
<text x="211.6" y="108.8">IO33</text>
<text x="270.7" y="113.9">J5</text>
<text x="140.3" y="115.2">GND</text>
<text x="149.2" y="115.2">GND</text>
<text x="203.8" y="117.9" transform="rotate(-90 203.8 117.9)">GND</text>
<text x="270.5" y="116.5">UART</text>
<text x="37.8" y="124.1">+5V</text>
<text x="201.2" y="130.4">GND</text>
<text x="254.6" y="126.6">GND</text>
<text x="20.5" y="136.8">Servo1</text>
<text x="22.5" y="134.2">J1</text>
<text x="43.4" y="136.8">Servo2</text>
<text x="45.4" y="134.2">J3</text>
<text x="66.3" y="136.8">Servo3</text>
<text x="68.2" y="134.2">J4</text>
<text x="89.1" y="136.8">Servo4</text>
<text x="91.1" y="134.2">J6</text>
<text x="25.5" y="138.4">1</text>
<text x="60.3" y="157.1">GND</text>
<text x="22.5" y="172.3">J2</text>
<text x="49.2" y="171.1">+5V</text>
<text x="66.5" y="172.3">J10</text>
<text x="93.7" y="171.1">+5V</text>
<text x="18.3" y="174.9">LCD Display</text>
<text x="66.1" y="174.9">RTC</text>
<text x="113.2" y="176.1">R2</text>
<text x="123.3" y="176.1">D3</text>
<text x="166.6" y="178.7">BZ1</text>
<text x="113.2" y="181.2">1K</text>
<text x="122.7" y="182.5">LED</text>
<text x="166.7" y="181.2">Buzzer</text>
<text x="131.4" y="187.6">GND</text>
<text x="153" y="190.1">GND</text>
<text x="31.1" y="193.9">GND</text>
<text x="75.5" y="193.9">GND</text>
</g>
<g font-size="1.8" fill="#a90000">
<text x="82.7" y="31.7">1</text>
<text x="82.7" y="34.3">2</text>
<text x="118.9" y="34.3">1</text>
<text x="136.7" y="34.3">5</text>
<text x="118.9" y="39.4">3</text>
<text x="27.4" y="44.4">1</text>
<text x="45.2" y="44.4">3</text>
<text x="45.2" y="47">5</text>
<text x="56" y="47">2</text>
<text x="73.2" y="44.4">2</text>
<text x="80.8" y="44.4">3</text>
<text x="128" y="43.9" transform="rotate(-90 128 43.9)">2</text>
<text x="249.7" y="45">1</text>
<text x="257.3" y="45">2</text>
<text x="27.4" y="53.3">2</text>
<text x="45.2" y="53.3">4</text>
<text x="45.2" y="50.8">6</text>
<text x="56" y="49.5">1</text>
<text x="77.2" y="51.5" transform="rotate(-90 77.2 51.5)">1</text>
<text x="202.9" y="51.5" transform="rotate(-90 202.9 51.5)">2</text>
<text x="188.7" y="54.6">3</text>
<text x="188.7" y="59.7">4</text>
<text x="216.2" y="59.7">24</text>
<text x="216.2" y="54.6">25</text>
<text x="216.2" y="57.1">35</text>
<text x="188.7" y="62.2">5</text>
<text x="216.2" y="64.8">26</text>
<text x="216.2" y="62.2">34</text>
<text x="216.2" y="69.8">14</text>
<text x="216.2" y="67.3">29</text>
<text x="249.7" y="71.6">1</text>
<text x="257.3" y="71.6">2</text>
<text x="216.2" y="74.9">13</text>
<text x="216.2" y="72.4">16</text>
<text x="216.2" y="77.5">23</text>
<text x="216.2" y="80">27</text>
<text x="216.2" y="82.5">28</text>
<text x="188.2" y="85.1">21</text>
<text x="188.2" y="87.6">22</text>
<text x="216.2" y="85.1">30</text>
<text x="216.2" y="87.6">31</text>
<text x="21.7" y="94">1</text>
<text x="115.1" y="95.2">4</text>
<text x="115.1" y="90.2">5</text>
<text x="127.8" y="90.2">1</text>
<text x="127.8" y="95.2">3</text>
<text x="188.2" y="90.2">17</text>
<text x="188.2" y="92.7">18</text>
<text x="188.2" y="95.2">20</text>
<text x="216.2" y="90.2">33</text>
<text x="216.2" y="92.7">36</text>
<text x="216.2" y="95.2">37</text>
<text x="21.7" y="96.5">2</text>
<text x="21.7" y="99.1">3</text>
<text x="121.7" y="99.8" transform="rotate(-90 121.7 99.8)">2</text>
<text x="188.2" y="97.8">19</text>
<text x="216.2" y="97.8">10</text>
<text x="216.2" y="100.3">11</text>
<text x="216.2" y="102.9">12</text>
<text x="216.7" y="105.4">8</text>
<text x="216.7" y="107.9">9</text>
<text x="216.7" y="110.5">6</text>
<text x="216.7" y="113">7</text>
<text x="265.6" y="113">3</text>
<text x="265.6" y="110.5">4</text>
<text x="265.6" y="118.1">1</text>
<text x="265.6" y="115.6">2</text>
<text x="202.9" y="120.1" transform="rotate(-90 202.9 120.1)">1</text>
<text x="25.5" y="141">2</text>
<text x="25.5" y="143.5">3</text>
<text x="48.4" y="138.4">1</text>
<text x="48.4" y="141">2</text>
<text x="48.4" y="143.5">3</text>
<text x="71.3" y="138.4">1</text>
<text x="71.3" y="141">2</text>
<text x="71.3" y="143.5">3</text>
<text x="94.1" y="138.4">1</text>
<text x="94.1" y="141">2</text>
<text x="94.1" y="143.5">3</text>
<text x="25.5" y="176.5">1</text>
<text x="25.5" y="179.1">2</text>
<text x="70" y="176.5">1</text>
<text x="70" y="179.1">2</text>
<text x="160.8" y="176.5">1</text>
<text x="25.5" y="181.6">3</text>
<text x="25.5" y="184.1">4</text>
<text x="70" y="181.6">3</text>
<text x="70" y="184.1">4</text>
<text x="160.8" y="181.6">2</text>
</g>
<text font-size="1.8" fill="#0000c2" x="251.5" y="85">debounce cap</text>
<g font-size="1.1" fill="#006464">
<text x="115.9" y="81.3">1</text>
<text x="127.3" y="81.3">2</text>
</g>
</svg>
